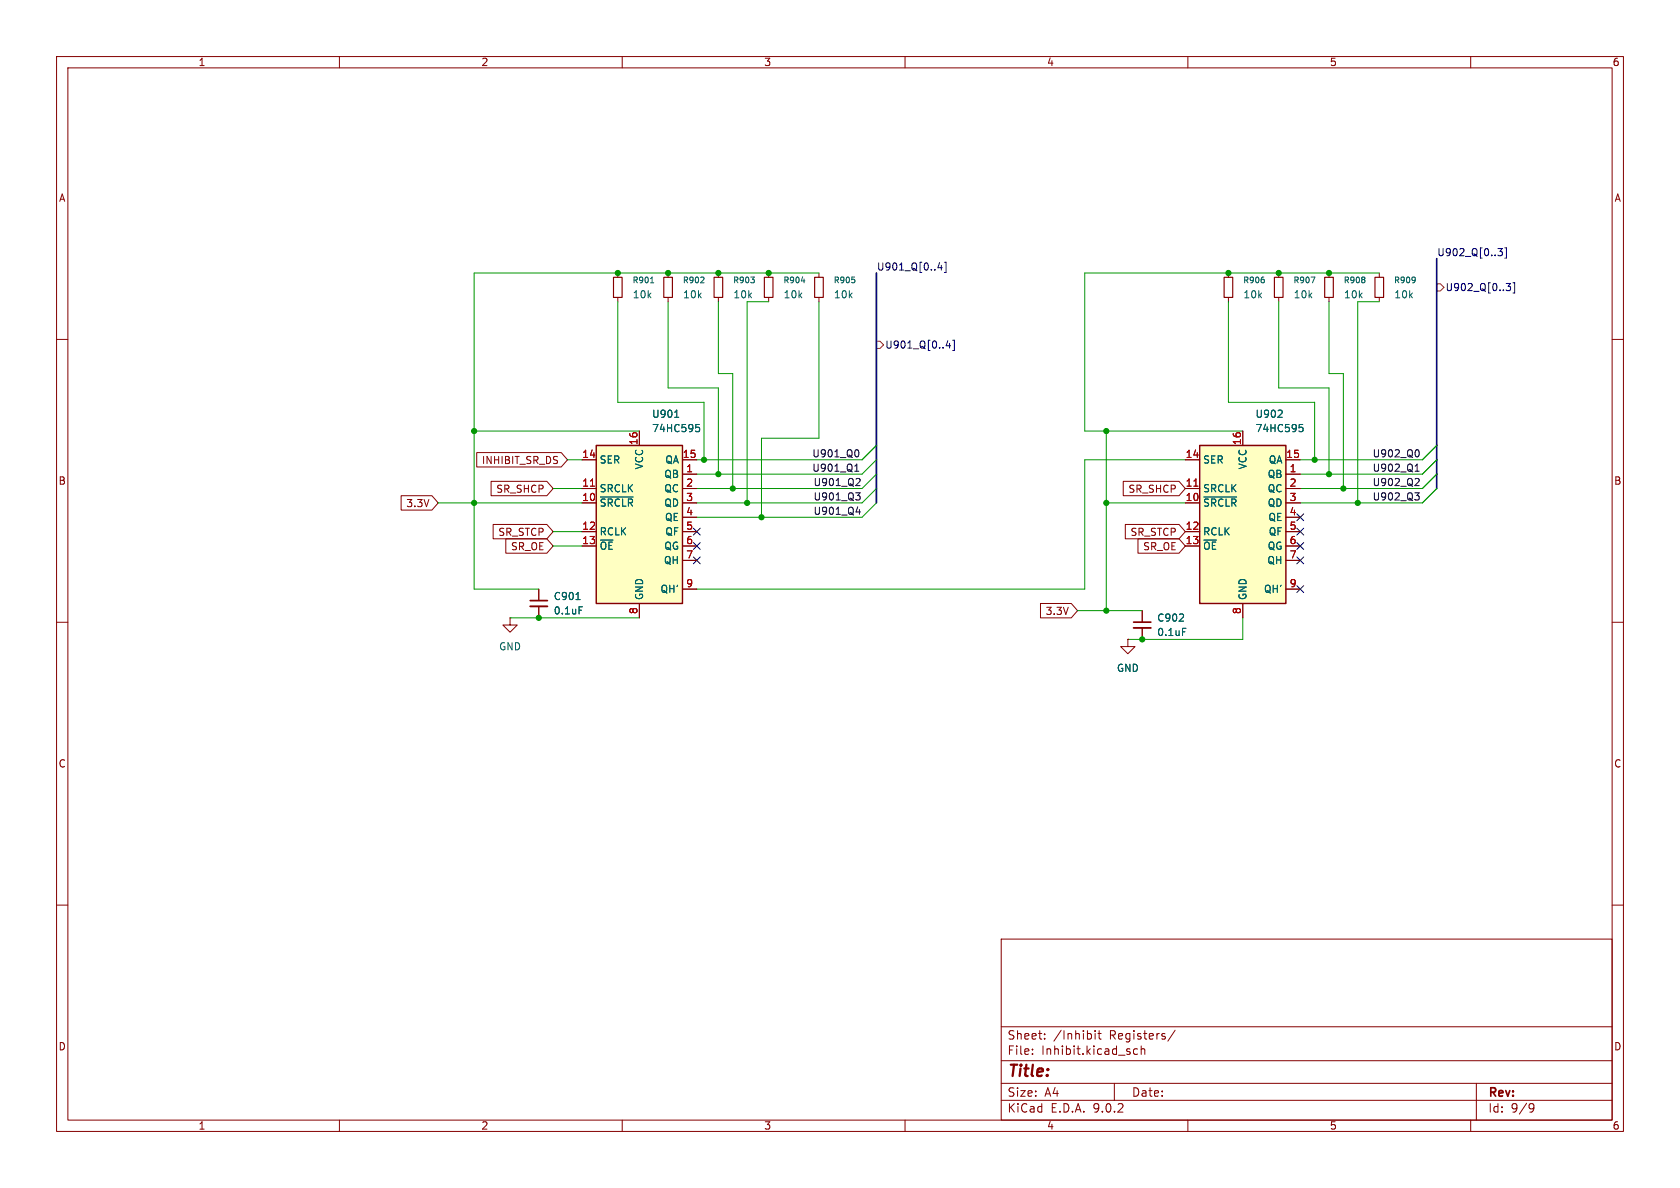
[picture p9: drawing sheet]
<svg xmlns="http://www.w3.org/2000/svg" width="297mm" height="210mm" viewBox="0 0 297 210" stroke-linecap="round" stroke-linejoin="round" font-family="sans-serif">
<g fill="none" stroke="#840000" stroke-width=".18">
<path d="M10 10h277v190h-277zM12 12h273v186h-273zM60 10v2M110 10v2M160 10v2M210 10v2M260 10v2M109.2 48.3v.7M109.2 52.6v.7M118.1 48.3v.7M118.1 52.6v.7M243.8 48.3v.7"/>
<path d="M243.8 52.6v.7M10 60h2M285 60h2M10 110h2M90.2 109.2v1.3h1.2l-1.2 1.3-1.3-1.3h1.3M90.2 109.2h.1M95.2 104.1v2.1M95.2 107.2v2M199.4 113v1.3h1.3l-1.3 1.3-1.3-1.3h1.3M199.4 113h.1M201.9 108v2M201.9 111v2"/>
<path d="M285 110h2M10 160h2M177 166h108v32h-108zM285 160h2M60 198v2M110 198v2M160 198v2M177 194.5h108M177 191.5h108M177 187.5h108M177 181.5h108M182.5 186.3v.1"/>
<path d="M182.5 185.5v.1M184.7 183.6v.1M184.7 182.8v.1M193.6 182.2v.1M193.6 182.7v1M194.1 182.7h.6M194.3 182.2v1.3l.4 .2M197 191.5v3M201.1 185.5l-.4-.1-.3 .3v.4l.1 .2h.6M201.7 185.5l.3-.1 .3 .1 .1 .9M201.7 184.9v1.5M207.7 182.1l-1.2 2"/>
<path d="M210 198v2M260 198v2M261 191.5v6.5M270.6 195.1l.5 .1a.99 .99 0 0 1-.4 1.4h-.2M271.2 195.7l-.3 .3h-.3"/>
</g>
<path d="M108.5 49h1.5v3.6h-1.5zM117.3 49h1.6v3.6h-1.6zM243.1 49h1.5v3.6h-1.5z" fill="none" stroke="#840000" stroke-width=".2"/>
<path d="M115 50h.6M123.8 50h.7M124.4 49.1v.3M250.1 49.1v.7M250.2 49.4l-.1 .1M101.8 106h.8M102.4 107.3h.6M209.1 111.1h.6" fill="none" stroke="#006464" stroke-width=".18"/>
<path d="M93.7 106.2h3.1M200.4 110h3.1" fill="none" stroke="#840000" stroke-width=".3"/>
<path d="M93.7 107.2h3.1M200.4 111h3.1" fill="none" stroke="#840000" stroke-width=".33"/>
<path d="M212.1 78.7h15.2v28h-15.2z" fill="#ffffc2"/>
<path d="M212.1 78.7h15.2v28h-15.2z" fill="none" stroke="#840000" stroke-width=".25"/>
<g fill="none" stroke="#840000" stroke-width=".18">
<path d="M217.2 48.3v.7M217.2 52.6v.7M219.7 76.2v2.5M209.5 81.3h2.6M209.5 86.4h2.6M209.5 88.9h2.6M209.5 94h2.6M209.5 96.5h2.6M227.3 81.3h2.6M227.3 86.4h2.6M227.3 88.9h2.6M227.3 94h2.6"/>
<path d="M227.3 96.5h2.6M227.3 83.8h2.6M227.3 91.4h2.6M227.3 99.1h2.6M219.7 106.7v2.5M227.3 104.1h2.6"/>
</g>
<path d="M211.1 85.9h.7" fill="none" stroke="#a90000" stroke-width=".18"/>
<path d="M223.5 49.5v.4M225.9 73.8h.8M226.6 72.6v.4M229.7 75h.6M229.8 75.5h.3l.3 .3-.2 .4-.4 .1M212.8 87.9h5.8" fill="none" stroke="#006464" stroke-width=".18"/>
<path d="M216.4 49h1.5v3.6h-1.5z" fill="none" stroke="#840000" stroke-width=".2"/>
<path d="M105.4 78.7h15.2v28h-15.2z" fill="#ffffc2"/>
<path d="M105.4 78.7h15.2v28h-15.2z" fill="none" stroke="#840000" stroke-width=".25"/>
<g fill="none" stroke="#840000" stroke-width=".18">
<path d="M127 48.3v.7M127 52.6v.7M135.9 48.3v.7M135.9 52.6v.7M144.8 48.3v.7M144.8 52.6v.7M226.1 48.3v.7M226.1 52.6v.7M234.9 48.3v.7M234.9 52.6v.7M113 76.2v2.5M219.7 76.2v2.5"/>
<path d="M70.9 87.6h5.5l1.1 1.3-1.1 1.3h-5.5zM84.3 80h14.9l1.1 1.3-1.1 1.3h-14.9zM86.8 85.1h9.9l1.1 1.3-1.1 1.2h-9.9zM87.2 92.7h9.5l1.1 1.3-1.1 1.3h-9.5zM89.4 95.2h7.3l1.1 1.3-1.1 1.3h-7.3zM102.9 81.3h2.5M102.9 86.4h2.5M102.9 88.9h2.5M102.9 94h2.5M102.9 96.5h2.5M120.6 81.3h2.6M120.6 86.4h2.6"/>
<path d="M120.6 88.9h2.6M120.6 94h2.6M120.6 96.5h2.6M120.6 83.8h2.6M120.6 91.4h2.6M120.6 99.1h2.6M198.6 85.1h9.8l1.1 1.3-1.1 1.2h-9.8zM198.9 92.7h9.5l1.1 1.3-1.1 1.3h-9.5zM201.2 95.2h7.2l1.1 1.3-1.1 1.3h-7.2zM209.5 81.3h2.6M209.5 86.4h2.6M209.5 88.9h2.6"/>
<path d="M209.5 94h2.6M209.5 96.5h2.6M227.3 81.3h2.6M227.3 86.4h2.6M227.3 88.9h2.6M227.3 94h2.6M227.3 96.5h2.6M227.3 83.8h2.6M227.3 91.4h2.6M227.3 99.1h2.6M95.2 104.1v2.1M95.2 107.2v2"/>
<path d="M113 106.7v2.5M120.6 104.1h2.6M183.9 106.7h5.5l1.1 1.3-1.1 1.2h-5.5zM199.4 113h.1M201.9 108v2M201.9 111v2M219.7 106.7v2.5M227.3 104.1h2.6"/>
</g>
<path d="M104.4 85.9h.7M211.1 85.9h.7" fill="none" stroke="#a90000" stroke-width=".18"/>
<g fill="none" stroke="#006464" stroke-width=".18">
<path d="M132.7 49h.7l-.4 .4M133.3 49.5v.4M141.7 49.7h.6M151.1 49.5v.4M231.8 49h.7l-.5 1M241.3 49.1v.2M241.3 49.5v.4M119.3 73.8h.7M123 75h.6M123.1 75.5h.3l.3 .3-.1 .4-.5 .1M225.9 73.8h.8M226.6 72.6v.4"/>
<path d="M229.7 75h.6M229.8 75.5h.3l.3 .3-.2 .4-.4 .1M106.1 87.9h5.8M212.8 87.9h5.8M101.8 106h.8M102.4 107.3h.6M209.1 111.1h.6"/>
</g>
<path d="M126.2 49h1.6v3.6h-1.6zM135.1 49h1.6v3.6h-1.6zM144 49h1.5v3.6h-1.5zM225.3 49h1.5v3.6h-1.5zM234.2 49h1.5v3.6h-1.5z" fill="none" stroke="#840000" stroke-width=".2"/>
<g fill="none" stroke="#000084" stroke-width=".18">
<path d="M166.1 46.4l-.3 .9h.8M166.4 46.9v.8M167 46.4h.3v1.8h-.3M264.8 43.9h.8l-.4 .5 .3 .1 .1 .5-.3 .2h-.3M266 43.8h.3v1.8h-.3M266.3 50.1h.8l-.5 .5 .4 .1 .1 .4-.3 .3h-.4M267.5 50h.3v1.8h-.3M167.6 60.2l-.3 .9h.8M167.9 60.7v.8M168.4 60.1h.3v1.9h-.3M122.6 93.4l1.2 1.2M122.6 98.5l1.2 1.2"/>
<path d="M122.6 95.9l1.2 1.2M123.8 93.4l-1.2 1.2M123.8 98.5l-1.2 1.2M123.8 95.9l-1.2 1.2M229.3 95.9l1.2 1.2M229.3 90.8l1.2 1.2M229.3 98.5l1.2 1.2M229.3 93.4l1.2 1.2M230.5 95.9l-1.2 1.2M230.5 90.8l-1.2 1.2M230.5 98.5l-1.2 1.2M230.5 93.4l-1.2 1.2"/>
<path d="M229.3 103.5l1.2 1.2M230.5 103.5l-1.2 1.2"/>
</g>
<path d="M254 50.2h.6l.7 .6-.7 .6h-.6zM154.9 60.3h.7l.6 .7-.6 .6h-.7z" fill="none" stroke="#725600" stroke-width=".18"/>
<g fill="none" stroke="#0f0f0f" stroke-width=".18">
<path d="M151.5 79.5a.79 .79 0 0 1 0 1.3M250.6 79.5a.79 .79 0 0 1 0 1.3M151.1 83.3h.7M151.2 82.3l.3-.3v1.3M151.3 87.1h.8l-.5 .5M151.3 90.5h.8M151.8 87.6l.3 .2v.3l-.3 .3M151.8 84.6l.3 .2-.1 .3-.7 .7h.8M151.9 90.1v.8M250.1 87.1h.8l-.4 .5M250.2 83.3h.7M250.3 82.3l.2-.3v1.3"/>
<path d="M250.7 87.6l.2 .2v.3l-.2 .3M250.7 84.6l.2 .2-.1 .3-.7 .7h.8"/>
</g>
<path d="M154.9 48.3v40.6M254 45.7v40.7" fill="none" stroke="#000084" stroke-width=".3"/>
<g fill="none" stroke="#009600" stroke-width=".18">
<path d="M109.2 53.3v17.8h15.3v10.2M118.1 53.3v15.3h8.9v15.2M127 53.3v12.7h2.5v20.4M135.9 53.3h-3.8v35.6M144.8 48.3h-61v55.8h11.4M144.8 53.3v24.2h-10.2v13.9M217.2 53.3v17.8h15.2v10.2M226.1 53.3v15.3h8.8v15.2M234.9 53.3v12.7h2.6v20.4M243.8 48.3h-52v27.9h27.9M243.8 53.3h-3.8v35.6M83.8 76.2h29.2"/>
<path d="M154.9 78.7l-2.5 2.6h-29.2M195.6 76.2v31.8M254 78.7l-2.5 2.6h-21.6M77.5 88.9h25.4M97.8 86.4h5.1M97.8 96.5h5.1M97.8 94h5.1M100.3 81.3h2.6M154.9 88.9l-2.5 2.5h-29.2M154.9 86.4l-2.5 2.5h-29.2M154.9 83.8l-2.5 2.6h-29.2M154.9 81.3l-2.5 2.5h-29.2"/>
<path d="M195.6 88.9h13.9M209.5 81.3h-17.7v22.8h-68.6M254 86.4l-2.5 2.5h-21.6M254 83.8l-2.5 2.6h-21.6M254 81.3l-2.5 2.5h-21.6M90.2 109.2h22.8M190.5 108h11.4M219.7 109.2v3.8h-20.3"/>
</g>
<g fill="#009600" stroke="#009600" stroke-width=".18">
<circle cx="127" cy="83.8" r=".46"/>
<circle cx="129.5" cy="86.4" r=".46"/>
<circle cx="109.2" cy="48.3" r=".46"/>
<circle cx="83.8" cy="88.9" r=".46"/>
<circle cx="83.8" cy="76.2" r=".46"/>
<circle cx="127" cy="48.3" r=".46"/>
<circle cx="118.1" cy="48.3" r=".46"/>
<circle cx="95.2" cy="109.2" r=".46"/>
<circle cx="201.9" cy="113" r=".46"/>
<circle cx="232.4" cy="81.3" r=".46"/>
<circle cx="237.5" cy="86.4" r=".46"/>
<circle cx="234.9" cy="83.8" r=".46"/>
<circle cx="240" cy="88.9" r=".46"/>
<circle cx="195.6" cy="76.2" r=".46"/>
<circle cx="195.6" cy="88.9" r=".46"/>
<circle cx="217.2" cy="48.3" r=".46"/>
<circle cx="226.1" cy="48.3" r=".46"/>
<circle cx="195.6" cy="108" r=".46"/>
<circle cx="124.5" cy="81.3" r=".46"/>
<circle cx="132.1" cy="88.9" r=".46"/>
<circle cx="134.6" cy="91.4" r=".46"/>
<circle cx="135.9" cy="48.3" r=".46"/>
<circle cx="234.9" cy="48.3" r=".46"/>
</g>
<text font-size="2.8" fill="#840000" x="178" y="190.9">Title:</text>
<g font-size="2.1" fill="#840000">
<text x="178" y="184">Sheet:</text>
<text x="186.2" y="184">/Inhibit</text>
<text x="196.2" y="184">Registers/</text>
<text x="178" y="186.7">File:</text>
<text x="184.1" y="186.7">Inhibit.kicad_sch</text>
<text x="178" y="196.9">KiCad</text>
<text x="178" y="194.1">Size:</text>
<text x="184.7" y="194.1">A4</text>
<text x="185.7" y="196.9">E.D.A.</text>
<text x="193.3" y="196.9">9.0.2</text>
<text x="200" y="194.1">Date:</text>
<text x="263" y="194.3">Rev:</text>
<text x="263" y="196.9">Id:</text>
<text x="267.1" y="196.9">9/9</text>
</g>
<g font-size="1.8" fill="#840000">
<text x="35" y="11.9">1</text>
<text x="85" y="11.9">2</text>
<text x="135" y="11.9">3</text>
<text x="185" y="11.9">4</text>
<text x="235" y="11.9">5</text>
<text x="285" y="11.9">6</text>
<text x="10.3" y="35.9">A</text>
<text x="285.3" y="35.9">A</text>
<text x="85.1" y="82.2">INHIBIT_SR_DS</text>
<text x="10.3" y="85.9">B</text>
<text x="71.7" y="89.9">3.3V</text>
<text x="87.6" y="87.3">SR_SHCP</text>
<text x="199.4" y="87.3">SR_SHCP</text>
<text x="285.3" y="85.9">B</text>
<text x="88" y="94.9">SR_STCP</text>
<text x="199.8" y="94.9">SR_STCP</text>
<text x="90.2" y="97.5">SR_OE</text>
<text x="202" y="97.5">SR_OE</text>
<text x="184.8" y="108.9">3.3V</text>
<text x="10.3" y="135.9">C</text>
<text x="285.3" y="135.9">C</text>
<text x="10.3" y="185.9">D</text>
<text x="285.3" y="185.9">D</text>
<text x="35" y="199.9">1</text>
<text x="85" y="199.9">2</text>
<text x="135" y="199.9">3</text>
<text x="185" y="199.9">4</text>
<text x="235" y="199.9">5</text>
<text x="285" y="199.9">6</text>
</g>
<g font-size="1.8" fill="#000084">
<text x="154.9" y="47.9">U901_Q[0..4]</text>
<text x="254" y="45.4">U902_Q[0..3]</text>
<text x="255.5" y="51.7">U902_Q[0..3]</text>
<text x="156.4" y="61.8">U901_Q[0..4]</text>
</g>
<g font-size="1.8" fill="#006464">
<text x="111.8" y="52.9">10k</text>
<text x="120.7" y="52.9">10k</text>
<text x="129.5" y="52.9">10k</text>
<text x="138.4" y="52.9">10k</text>
<text x="147.3" y="52.9">10k</text>
<text x="219.7" y="52.9">10k</text>
<text x="228.6" y="52.9">10k</text>
<text x="237.5" y="52.9">10k</text>
<text x="246.4" y="52.9">10k</text>
<text x="115.2" y="74.1">U901</text>
<text x="115.2" y="76.6">74HC595</text>
<text x="221.9" y="74.1">U902</text>
<text x="221.9" y="76.6">74HC595</text>
<text x="105.9" y="82.1">SER</text>
<text x="113.9" y="83.1" transform="rotate(-90 113.9 83.1)">VCC</text>
<text x="117.5" y="82.1">QA</text>
<text x="212.6" y="82.1">SER</text>
<text x="220.6" y="83.1" transform="rotate(-90 220.6 83.1)">VCC</text>
<text x="224.2" y="82.1">QA</text>
<text x="105.9" y="87.2">SRCLK</text>
<text x="105.9" y="89.8">~{SRCLR}</text>
<text x="117.3" y="84.7">QB</text>
<text x="117.3" y="87.2">QC</text>
<text x="117.3" y="89.8">QD</text>
<text x="212.6" y="87.2">SRCLK</text>
<text x="212.6" y="89.8">~{SRCLR}</text>
<text x="224" y="84.7">QB</text>
<text x="224" y="87.2">QC</text>
<text x="224" y="89.8">QD</text>
<text x="105.9" y="94.8">RCLK</text>
<text x="117.5" y="92.3">QE</text>
<text x="117.5" y="94.8">QF</text>
<text x="212.6" y="94.8">RCLK</text>
<text x="224.1" y="92.3">QE</text>
<text x="224.2" y="94.8">QF</text>
<text x="105.9" y="97.4">~{OE}</text>
<text x="117.3" y="99.9">QH</text>
<text x="117.3" y="97.4">QG</text>
<text x="212.6" y="97.4">~{OE}</text>
<text x="224" y="99.9">QH</text>
<text x="224" y="97.4">QG</text>
<text x="97.8" y="106.3">C901</text>
<text x="113.9" y="106.2" transform="rotate(-90 113.9 106.2)">GND</text>
<text x="116.7" y="105">QH'</text>
<text x="220.6" y="106.2" transform="rotate(-90 220.6 106.2)">GND</text>
<text x="223.4" y="105">QH'</text>
<text x="97.8" y="108.8">0.1uF</text>
<text x="204.5" y="110.1">C902</text>
<text x="204.5" y="112.6">0.1uF</text>
<text x="88.1" y="115.2">GND</text>
<text x="197.4" y="119">GND</text>
</g>
<g font-size="1.8" fill="#a90000">
<text x="102.8" y="81">14</text>
<text x="112.8" y="78.8" transform="rotate(-90 112.8 78.8)">16</text>
<text x="120.6" y="81">15</text>
<text x="121.2" y="83.6">1</text>
<text x="209.5" y="81">14</text>
<text x="219.5" y="78.8" transform="rotate(-90 219.5 78.8)">16</text>
<text x="227.3" y="81">15</text>
<text x="227.9" y="83.6">1</text>
<text x="102.8" y="86.1">11</text>
<text x="102.8" y="88.6">10</text>
<text x="121.2" y="86.1">2</text>
<text x="121.2" y="88.6">3</text>
<text x="209.5" y="86.1">11</text>
<text x="209.5" y="88.6">10</text>
<text x="227.9" y="86.1">2</text>
<text x="227.9" y="88.6">3</text>
<text x="102.8" y="93.7">12</text>
<text x="121.2" y="91.2">4</text>
<text x="121.2" y="93.7">5</text>
<text x="209.5" y="93.7">12</text>
<text x="227.9" y="91.2">4</text>
<text x="227.9" y="93.7">5</text>
<text x="102.8" y="96.3">13</text>
<text x="121.2" y="96.3">6</text>
<text x="121.2" y="98.8">7</text>
<text x="209.5" y="96.3">13</text>
<text x="227.9" y="96.3">6</text>
<text x="227.9" y="98.8">7</text>
<text x="121.2" y="103.9">9</text>
<text x="227.9" y="103.9">9</text>
<text x="112.8" y="108.7" transform="rotate(-90 112.8 108.7)">8</text>
<text x="219.5" y="108.7" transform="rotate(-90 219.5 108.7)">8</text>
</g>
<g font-size="1.8" fill="#0f0f0f">
<text x="143.5" y="80.9">U901_Q0</text>
<text x="143.5" y="83.5">U901_Q1</text>
<text x="242.6" y="80.9">U902_Q0</text>
<text x="242.6" y="83.5">U902_Q1</text>
<text x="143.7" y="88.6">U901_Q3</text>
<text x="143.7" y="86">U901_Q2</text>
<text x="242.6" y="88.6">U902_Q3</text>
<text x="242.6" y="86">U902_Q2</text>
<text x="143.7" y="91.1">U901_Q4</text>
</g>
<g font-size="1.4" fill="#006464">
<text x="111.7" y="50.3">R901</text>
<text x="120.6" y="50.3">R902</text>
<text x="129.5" y="50.3">R903</text>
<text x="138.4" y="50.3">R904</text>
<text x="147.3" y="50.3">R905</text>
<text x="219.7" y="50.3">R906</text>
<text x="228.6" y="50.3">R907</text>
<text x="237.5" y="50.3">R908</text>
<text x="246.3" y="50.3">R909</text>
</g>
</svg>
